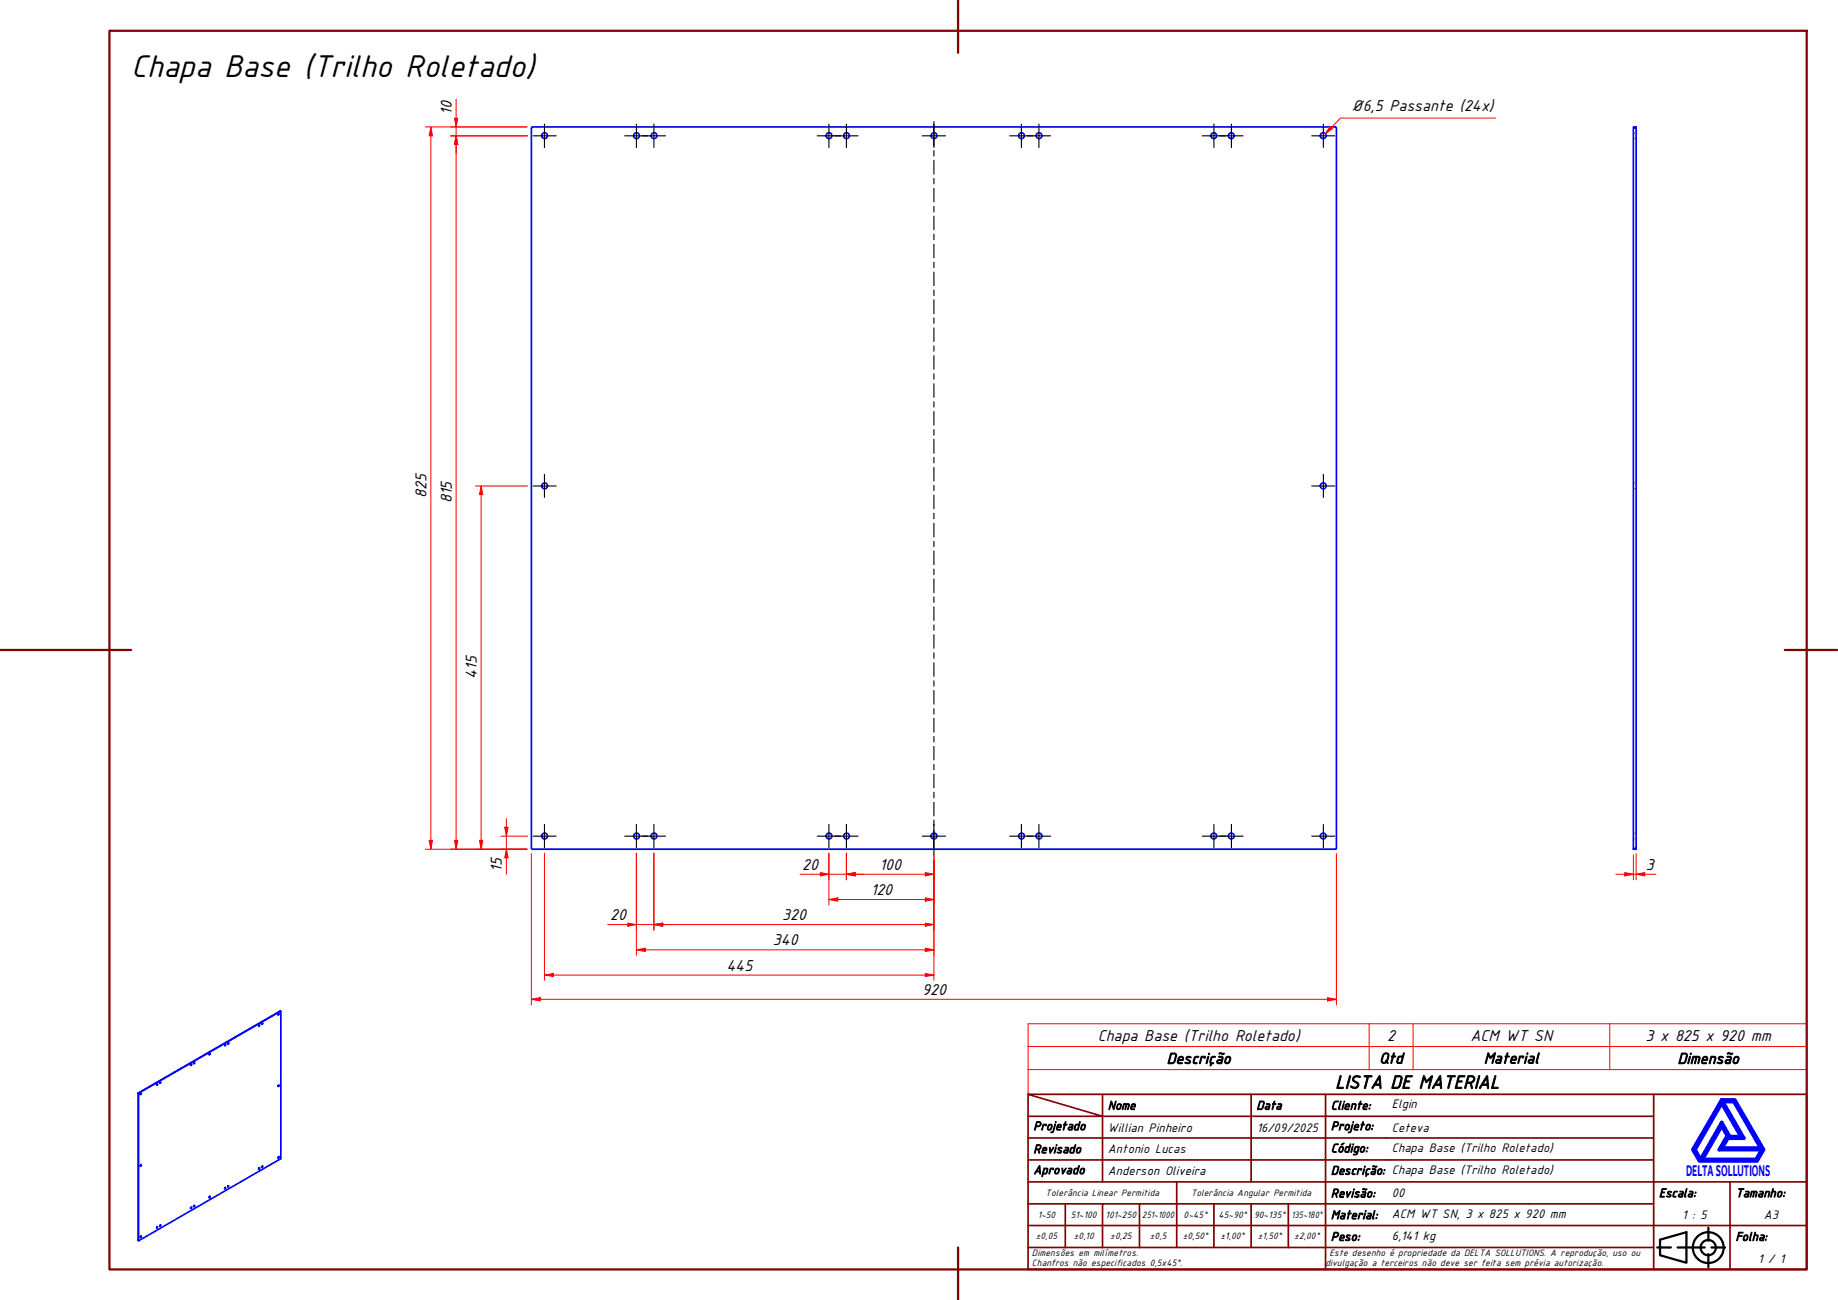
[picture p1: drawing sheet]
<svg xmlns="http://www.w3.org/2000/svg" width="420mm" height="297mm" viewBox="0 0 420 297" stroke-linecap="round" stroke-linejoin="round" font-family="sans-serif">
<!-- layer: Visible (ABNT) -->
<g fill="none" stroke="#00f" stroke-width=".38">
<path d="M121.7 29h183.6l.2 .3v164.6l-.2 .1h-183.6l-.2-.1v-164.6zM373.4 29h.6v.3h-.6zM373.4 29.3v164.6M374 29.3v164.6h-.6v.1h.6v-.1M51.5 238.7l-.1 .2M52.1 238.4l.1-.2 .1 .2-.1 .2zM52.2 238.2l-.1 .3M59.2 234.2h.2l-.2 .3zM59.2 234.2l-.1 .2M59.9 233.9l.2-.1-.1 .2h-.2zM59.9 233.8l-.1 .2M63.7 231.6l-.1 .2"/>
<path d="M64.1 231.1l-32.4 18.7M31.6 249.8v33.6h.1M31.6 249.7l32.5-18.7 .1 .1v33.6l-32.5 18.8v-33.7M31.7 249.8h-.1l.1 .1M32.2 249.8l-.1 .2M35.9 247.7l.1-.1v.3l-.2 .1zM35.9 247.6l-.1 .3M36.6 247.3l-.1 .1M43.7 243.2l-.1 .2M44.4 242.7l-.1 .3M47.8 240.8h.3l-.2 .2zM47.9 240.7l-.1 .2"/>
<path d="M63.7 248l-.1 .2M32.2 266.1l-.1 .3M36.6 279.9l-.1 .2M43.7 275.8l-.1 .2M44.3 275.4h.2l-.1 .3-.1-.1zM44.4 275.4l-.1 .2M47.9 273.4l.2 .1-.2 .2zM47.9 273.4l-.1 .2M51.4 271.4l.2-.1v.3h-.2zM51.5 271.3l-.1 .3M52.1 270.9l.2 .1-.1 .2h-.1zM52.2 270.9l-.1 .2"/>
<path d="M59.2 266.9h.2l-.2 .2zM59.2 266.9l-.1 .2M59.9 266.4l-.1 .2M63.6 264.4l.2-.1-.2 .3zM63.7 264.3l-.1 .2M32.2 282.4l-.1 .3M35.9 280.3h.1l-.1 .3h-.1zM35.9 280.3l-.1 .2"/>
<circle cx="124.5" cy="31" r=".67"/>
<circle cx="145.5" cy="31" r=".67"/>
<circle cx="149.5" cy="31" r=".67"/>
<circle cx="189.5" cy="31" r=".67"/>
<circle cx="193.5" cy="31" r=".67"/>
<circle cx="213.5" cy="31" r=".67"/>
<circle cx="233.5" cy="31" r=".67"/>
<circle cx="237.5" cy="31" r=".67"/>
<circle cx="277.5" cy="31" r=".67"/>
<circle cx="281.5" cy="31" r=".67"/>
<circle cx="302.5" cy="31" r=".67"/>
<circle cx="124.5" cy="111" r=".67"/>
<circle cx="302.5" cy="111" r=".67"/>
<circle cx="124.5" cy="191" r=".67"/>
<circle cx="145.5" cy="191" r=".67"/>
<circle cx="149.5" cy="191" r=".67"/>
<circle cx="189.5" cy="191" r=".67"/>
<circle cx="193.5" cy="191" r=".67"/>
<circle cx="213.5" cy="191" r=".67"/>
<circle cx="233.5" cy="191" r=".67"/>
<circle cx="237.5" cy="191" r=".67"/>
<circle cx="277.5" cy="191" r=".67"/>
<circle cx="281.5" cy="191" r=".67"/>
<circle cx="302.5" cy="191" r=".67"/>
<circle cx="51.5" cy="238.8" r=".12"/>
<circle cx="63.7" cy="231.8" r=".12"/>
<circle cx="32.2" cy="249.9" r=".14"/>
<circle cx="36.6" cy="247.4" r=".12"/>
<circle cx="43.7" cy="243.3" r=".13"/>
<circle cx="44.4" cy="242.9" r=".14"/>
<circle cx="63.7" cy="248.1" r=".12"/>
<circle cx="32.2" cy="266.2" r=".14"/>
<circle cx="43.7" cy="276" r=".14"/>
<circle cx="59.9" cy="266.6" r=".14"/>
<circle cx="32.2" cy="282.6" r=".15"/>
<circle cx="36.6" cy="280" r=".14"/>
</g>
<!-- layer: Hidden (ABNT) -->
<path d="M373.4 30.4h.2M373.4 31.7h.2M373.8 30.4h.2M373.8 31.7h.2M373.4 110.3h.2M373.4 111.7h.2M373.8 110.3h.2M373.8 111.7h.2M373.4 190.4h.2M373.4 191.7h.2M373.8 190.4h.2M373.8 191.7h.2" fill="none" stroke="#f00" stroke-width=".23"/>
<path d="M235 239.1h178v-5.2h-178v10.5M313 233.9v10.5M323 233.9v10.5M368 233.9v10.5M413 239.1v5.3h-178M235 244.4v5.6h178v-5.6" fill="none" stroke="#f00" stroke-width=".23"/>
<!-- layer: Borda A3/A4 (ABNT) -->
<path d="M25 7h388v283.1h-388zM219 0v12.1M0 148.5h30M408 148.5h12M219 285v12" fill="none" stroke="#800000" stroke-width=".51"/>
<path d="M393.6 257.3l1.2 2.2-1.8 3.2h9.7l-1.3 2.2h-12.2zM393.6 252.1l4.4 7.6h-2.6l-1.8-3.2-4.9 8.4-1.2-2.2zM393.6 251.3h3l6.6 11.4-1.6 2.6h-13.1l-1.5-2.6zM393.8 251.7h2.6l6.1 10.6h-8.8l1.3-2.2h3.7zM395 259.7h.2l-.1 .2z" fill="none" stroke="#00f" stroke-width=".83"/>
<!-- layer: 0 -->
<path d="M388.5 265.3h13.1" fill="none" stroke="#000" stroke-width=".23"/>
<g fill="none" stroke="#800000" stroke-width=".38">
<path d="M235 250l17 5.1h-17M235 250h178v40.1h-178zM252 255.1h34v4.9h17M252 255.1v15M252 250v5.1M286 250v5.1h17v4.9M303 250v5.1h75M378 250v20.1h-143M235 260h51v10.1M235 275.1h17M243.5 275.1v9.9M260.5 275.1h-8.5v9.9"/>
<path d="M269 270.1v14.9h-8.5M277.5 275.1v9.9h-8.5M286 275.1v9.9h8.5M294.5 275.1v9.9M303 275.1h-42.5v9.9M303 260v5h-68M303 275.1v9.9h75M303 260h75M303 275.1h75M378 265h-75v10.1M395.5 270.1v9.9h17.5M413 270.1h-35v9.9h17.5v10.1"/>
<path d="M235 285h25.5M235 280h143v10.1M277.5 285h8.5M294.5 285h8.5v5.1"/>
</g>
<g fill="none" stroke="#000" stroke-width=".51">
<path d="M378.8 285h3.2M379.5 283.3l6-1.8v7l-6-1.7zM383.5 285h6.2M390.5 280.5v3M390.5 286.6v2.9M391.2 285h3.1"/>
<circle cx="390.5" cy="285.1" r="3.5"/>
<circle cx="390.5" cy="285.1" r="1.75"/>
</g>
<!-- layer: Marca de centro (ISO) -->
<g fill="none" stroke="#000" stroke-width=".25">
<path d="M121.9 31h5.2M124.5 28.4v5.3M142.8 31h5.3M145.5 28.4v5.3M146.8 31h5.3M149.5 28.4v5.3M186.8 31h5.4M189.5 28.4v5.3M190.8 31h5.4M193.5 28.4v5.3M210.8 31h5.4M213.5 28.4v5.3"/>
<path d="M230.8 31h5.4M233.5 28.4v5.3M234.8 31h5.4M237.5 28.4v5.3M274.8 31h5.4M277.5 28.4v5.3M278.8 31h5.4M281.5 28.4v5.3M299.8 31h5.3M302.5 28.4v5.3M121.9 111h5.2M124.5 108.4v5.3"/>
<path d="M299.8 111h5.3M302.5 108.4v5.3M121.9 191.1h5.2M124.5 188.4v5.3M142.8 191.1h5.3M145.5 188.4v5.3M146.8 191.1h5.3M149.5 188.4v5.3M186.8 191.1h5.4M189.5 188.4v5.3M190.8 191.1h5.4M193.5 188.4v5.3"/>
<path d="M210.8 191.1h5.4M213.5 188.4v5.3M230.8 191.1h5.4M233.5 188.4v5.3M234.8 191.1h5.4M237.5 188.4v5.3M274.8 191.1h5.4M277.5 188.4v5.3M278.8 191.1h5.4M281.5 188.4v5.3M299.8 191.1h5.3M302.5 188.4v5.3"/>
</g>
<path d="M121.5 228.3h2" fill="none" stroke="#f00" stroke-width=".23"/>
<path d="M121.5 228.3l2-.3v.7z" fill="#f00"/>
<path d="M121.5 228.3l2-.3v.7zM303.5 228.3h2" fill="none" stroke="#f00" stroke-width=".23"/>
<path d="M303.5 228l2 .3-2 .4z" fill="#f00"/>
<path d="M98.5 192v2M121.5 195.1v34.5M305.5 195.1v34.5M123.5 228.3h180M303.5 228l2 .3-2 .4z" fill="none" stroke="#f00" stroke-width=".23"/>
<!-- layer: Linha de centro (ISO) -->
<g fill="none" stroke="#000" stroke-width=".25">
<path d="M213.5 27.8v5.6M213.5 34.4v1.3M213.5 36.6v3.2M213.5 40.8v1.2M213.5 43v3.2M213.5 47.2v1.2M213.5 49.4v3.1M213.5 53.5v1.3M213.5 55.8v3.1M213.5 59.9v1.2M213.5 62.2v3.1M213.5 66.3v1.2"/>
<path d="M213.5 68.5v3.2M213.5 72.6v1.3M213.5 74.9v3.1M213.5 79v1.2M213.5 81.3v3.1M213.5 85.4v1.3M213.5 87.7v3.1M213.5 91.8v1.2M213.5 94v3.1M213.5 98.2v1.2M213.5 100.4v3.2M213.5 104.5v1.3"/>
<path d="M213.5 106.8v3.1M213.5 110.9v1.2M213.5 113.1v3.2M213.5 117.3v1.2M213.5 119.6v3.1M213.5 123.7v1.2M213.5 125.9v3.1M213.5 130v1.3M213.5 132.3v3.1M213.5 136.4v1.3M213.5 138.7v3.1M213.5 142.8v1.2"/>
<path d="M213.5 145v3.1M213.5 149.1v1.3M213.5 151.4v3.1M213.5 155.6v1.2M213.5 157.8v3.1M213.5 161.9v1.3M213.5 164.1v3.2M213.5 168.3v1.2M213.5 170.5v3.2M213.5 174.7v1.2M213.5 176.9v3.1M213.5 181v1.3"/>
<path d="M213.5 183.3v3.1M213.5 187.4v1.2M213.5 189.7v5.6"/>
</g>
<path d="M98.1 192h.8l-.4 2z" fill="#f00"/>
<path d="M98.5 29v2M98.1 192h.8l-.4 2z" fill="none" stroke="#f00" stroke-width=".23"/>
<path d="M98.5 29l.4 2h-.8z" fill="#f00"/>
<path d="M97.2 29h23.3M98.5 29l.4 2h-.8zM98.5 31v161M97.2 194h23.3M211.5 199.8h2" fill="none" stroke="#f00" stroke-width=".23"/>
<path d="M211.5 199.4l2 .4-2 .3z" fill="#f00"/>
<path d="M193.5 199.8h2M211.5 199.4l2 .4-2 .3z" fill="none" stroke="#f00" stroke-width=".23"/>
<path d="M193.5 199.8l2-.4v.7z" fill="#f00"/>
<path d="M193.5 199.8l2-.4v.7zM193.5 194.9v6.1M195.5 199.8h16M213.5 196.5v4.5M211.5 211.3h2" fill="none" stroke="#f00" stroke-width=".23"/>
<path d="M211.5 210.9l2 .4-2 .3z" fill="#f00"/>
<path d="M149.5 211.3h2M211.5 210.9l2 .4-2 .3z" fill="none" stroke="#f00" stroke-width=".23"/>
<path d="M149.5 211.3l2-.4v.7z" fill="#f00"/>
<path d="M149.5 194.9v17.6M213.5 196.5v16M149.5 211.3l2-.4v.7zM151.5 211.3h60M211.5 222.8h2" fill="none" stroke="#f00" stroke-width=".23"/>
<path d="M211.5 222.4l2 .4-2 .3z" fill="#f00"/>
<path d="M124.5 222.8h2M211.5 222.4l2 .4-2 .3z" fill="none" stroke="#f00" stroke-width=".23"/>
<path d="M124.5 222.8l2-.4v.7z" fill="#f00"/>
<path d="M124.5 194.9v29.1M187.5 199.8h2M213.5 196.5v27.5M124.5 222.8l2-.4v.7zM126.5 222.8h85" fill="none" stroke="#f00" stroke-width=".23"/>
<path d="M187.5 199.4l2 .4-2 .3z" fill="#f00"/>
<path d="M187.5 199.4l2 .4-2 .3zM193.5 199.8h2" fill="none" stroke="#f00" stroke-width=".23"/>
<path d="M193.5 199.8l2-.4v.7z" fill="#f00"/>
<path d="M182.9 199.8h4.6M189.5 199.8h4M189.5 194.9v6.1M193.5 199.8l2-.4v.7zM193.5 194.9v6.1M195.5 199.8h2M143.5 211.3h2" fill="none" stroke="#f00" stroke-width=".23"/>
<path d="M143.5 210.9l2 .4-2 .3z" fill="#f00"/>
<path d="M143.5 210.9l2 .4-2 .3zM149.5 211.3h2" fill="none" stroke="#f00" stroke-width=".23"/>
<path d="M149.5 211.3l2-.4v.7z" fill="#f00"/>
<path d="M145.5 194.9v17.6M149.5 194.9v17.6M138.9 211.3h4.6M145.5 211.3h4M149.5 211.3l2-.4v.7zM151.5 211.3h2M211.5 205.5h2" fill="none" stroke="#f00" stroke-width=".23"/>
<path d="M211.5 205.2l2 .3-2 .4z" fill="#f00"/>
<path d="M189.5 205.5h2M211.5 205.2l2 .3-2 .4z" fill="none" stroke="#f00" stroke-width=".23"/>
<path d="M189.5 205.5l2-.3v.7z" fill="#f00"/>
<path d="M189.5 194.9v11.9M213.5 195.3v11.5M189.5 205.5l2-.3v.7zM191.5 205.5h20M211.5 217h2" fill="none" stroke="#f00" stroke-width=".23"/>
<path d="M211.5 216.6l2 .4-2 .4z" fill="#f00"/>
<path d="M145.5 217h2M211.5 216.6l2 .4-2 .4z" fill="none" stroke="#f00" stroke-width=".23"/>
<path d="M145.5 217l2-.4v.8z" fill="#f00"/>
<path d="M145.5 194.9v23.4M213.5 195.3v23M371.4 199.8h2M145.5 217l2-.4v.8zM147.5 217h64" fill="none" stroke="#f00" stroke-width=".23"/>
<path d="M371.4 199.4l2 .4-2 .3z" fill="#f00"/>
<path d="M371.4 199.4l2 .4-2 .3zM374 199.8h2" fill="none" stroke="#f00" stroke-width=".23"/>
<path d="M374 199.8l2-.4v.7z" fill="#f00"/>
<path d="M369.4 199.8h2M373.4 199.8h.6M373.4 195.3v5.7M374 199.8l2-.4v.7zM374 195.1v5.9M376 199.8h2.5" fill="none" stroke="#f00" stroke-width=".23"/>
<path d="M304.4 29.1l-1.4 1.5" fill="none" stroke="#f00" stroke-width=".23"/>
<path d="M304 28.9l.6 .5-1.6 1.2z" fill="#f00"/>
<path d="M304 28.9l.6 .5-1.6 1.2zM341.9 27h-35.4l-2.1 2.1" fill="none" stroke="#f00" stroke-width=".23"/>
<path d="M115.8 194v2" fill="none" stroke="#f00" stroke-width=".23"/>
<path d="M115.8 194l.3 2h-.7z" fill="#f00"/>
<path d="M115.8 194l.3 2h-.7zM115.8 189v2.1" fill="none" stroke="#f00" stroke-width=".23"/>
<path d="M115.4 189h.7l-.3 2.1z" fill="#f00"/>
<path d="M104.3 27v2M114.5 194h6M114.5 191.1h6.1M115.4 189h.7l-.3 2.1zM115.8 187.1v1.9M115.8 191.1v2.9M115.8 196v3.8" fill="none" stroke="#f00" stroke-width=".23"/>
<path d="M103.9 27h.7l-.3 2z" fill="#f00"/>
<path d="M103.9 27h.7l-.3 2zM104.3 31v2" fill="none" stroke="#f00" stroke-width=".23"/>
<path d="M104.3 31l.3 2h-.7z" fill="#f00"/>
<path d="M103 29h17.5M103 31h17.6M104.3 31l.3 2h-.7zM104.3 22.7v4.3M104.3 29v2M104.3 33v2M110 111v2" fill="none" stroke="#f00" stroke-width=".23"/>
<path d="M110 111l.4 2h-.8z" fill="#f00"/>
<path d="M110 111l.4 2h-.8zM110 192v2" fill="none" stroke="#f00" stroke-width=".23"/>
<path d="M109.6 192h.8l-.4 2z" fill="#f00"/>
<path d="M108.7 111h11.9M110 113v79M104.3 192v2M108.7 194h11.8M109.6 192h.8l-.4 2z" fill="none" stroke="#f00" stroke-width=".23"/>
<path d="M103.9 192h.7l-.3 2z" fill="#f00"/>
<path d="M104.3 31v2M103.9 192h.7l-.3 2z" fill="none" stroke="#f00" stroke-width=".23"/>
<path d="M104.3 31l.3 2h-.7z" fill="#f00"/>
<path d="M103 31h17.6M104.3 31l.3 2h-.7zM104.3 33v159M103 194h17.5" fill="none" stroke="#f00" stroke-width=".23"/>
<text font-size="7.7" x="30" y="17.5">Chapa Base (Trilho Roletado)</text>
<text font-size="4.6" x="305.2" y="248.7">LISTA DE MATERIAL</text>
<g font-size="3.9">
<text x="103.3" y="26.2" transform="rotate(-90 103.3 26.2)">10</text>
<text x="308.9" y="25.4">Ø6,5 Passante (24x)</text>
<text x="97.5" y="113.8" transform="rotate(-90 97.5 113.8)">825</text>
<text x="103.3" y="115" transform="rotate(-90 103.3 115)">815</text>
<text x="109" y="155.1" transform="rotate(-90 109 155.1)">415</text>
<text x="114.7" y="199.2" transform="rotate(-90 114.7 199.2)">15</text>
<text x="183.4" y="198.8">20</text>
<text x="201" y="198.8">100</text>
<text x="376.2" y="198.8">3</text>
<text x="199.1" y="204.5">120</text>
<text x="139.4" y="210.3">20</text>
<text x="178.8" y="210.3">320</text>
<text x="166.1" y="221.8">445</text>
<text x="176.7" y="216">340</text>
<text x="210.8" y="227.3">920</text>
<text x="251" y="237.9">Chapa Base (Trilho Roletado)</text>
<text x="317.1" y="237.8">2</text>
<text x="336.2" y="237.8">ACM WT SN</text>
<text x="376.2" y="237.8">3 x 825 x 920 mm</text>
</g>
<g font-size="3.8">
<text x="266.7" y="243.1">Descrição</text>
<text x="315.3" y="243">Qtd</text>
<text x="339.2" y="243">Material</text>
<text x="383.5" y="243.1">Dimensão</text>
</g>
<text font-size="3.8" fill="#00f" x="385.4" y="268.8">DELTASOLLUTIONS</text>
<g font-size="3">
<text x="253.2" y="253.5">Nome</text>
<text x="287.2" y="253.5">Data</text>
<text x="304.2" y="253.5">Cliente:</text>
<text x="318.1" y="253.2">Elgin</text>
<text x="236.2" y="263.5">Revisado</text>
<text x="236.2" y="258.2">Projetado</text>
<text x="253.2" y="258.6">Willian Pinheiro</text>
<text x="253.2" y="263.5">Antonio Lucas</text>
<text x="287.3" y="258.6">16/09/2025</text>
<text x="304.2" y="263.3">Código:</text>
<text x="304.2" y="258.2">Projeto:</text>
<text x="318.1" y="263.3">Chapa Base (Trilho Roletado)</text>
<text x="318.1" y="258.6">Ceteva</text>
<text x="236.2" y="268.3">Aprovado</text>
<text x="253.2" y="268.5">Anderson Oliveira</text>
<text x="304.2" y="268.4">Descrição: Chapa Base (Trilho Roletado)</text>
<text x="304.2" y="273.6">Revisão:</text>
<text x="318.1" y="273.5">00</text>
<text x="379.2" y="273.5">Escala:</text>
<text x="396.7" y="273.5">Tamanho:</text>
<text x="304.2" y="278.6">Material:</text>
<text x="318.1" y="278.4">ACM WT SN, 3 x 825 x 920 mm</text>
<text x="384.6" y="278.6">1 : 5</text>
<text x="403.2" y="278.6">A3</text>
<text x="304.2" y="283.5">Peso:</text>
<text x="318.1" y="283.3">6,141 kg</text>
<text x="396.7" y="283.5">Folha:</text>
<text x="401.9" y="288.5">1 / 1</text>
</g>
<g font-size="2.3">
<text x="239" y="273.4">Tolerância Linear Permitida</text>
<text x="272.3" y="273.2">Tolerância Angular Permitida</text>
<text x="237.2" y="278.3">1~50</text>
<text x="244.8" y="278.3">51~100</text>
<text x="252.7" y="278.3">101~250</text>
<text x="261.1" y="278.3">251~1000</text>
<text x="270.6" y="278.3">0~45°</text>
<text x="278.5" y="278.3">45~90°</text>
<text x="286.7" y="278.3">90~135°</text>
<text x="295.2" y="278.3">135~180°</text>
<text x="235.9" y="287.1">Dimensões em milímetros.</text>
<text x="236.8" y="283.1">±0,05</text>
<text x="245.5" y="283.1">±0,10</text>
<text x="253.8" y="283.1">±0,25</text>
<text x="262.8" y="283.1">±0,5</text>
<text x="270.4" y="283.1">±0,50°</text>
<text x="279" y="283.1">±1,00°</text>
<text x="287.5" y="283.1">±1,50°</text>
<text x="295.8" y="283.1">±2,00°</text>
<text x="303.9" y="287.1">Este desenho é propriedade da DELTA SOLLUTIONS. A reprodução, uso ou</text>
<text x="235.9" y="289.2">Chanfros não especificados 0,5x45°.</text>
<text x="303" y="289.2">divulgação a terceiros não deve ser feita sem prévia autorização.</text>
</g>
</svg>
